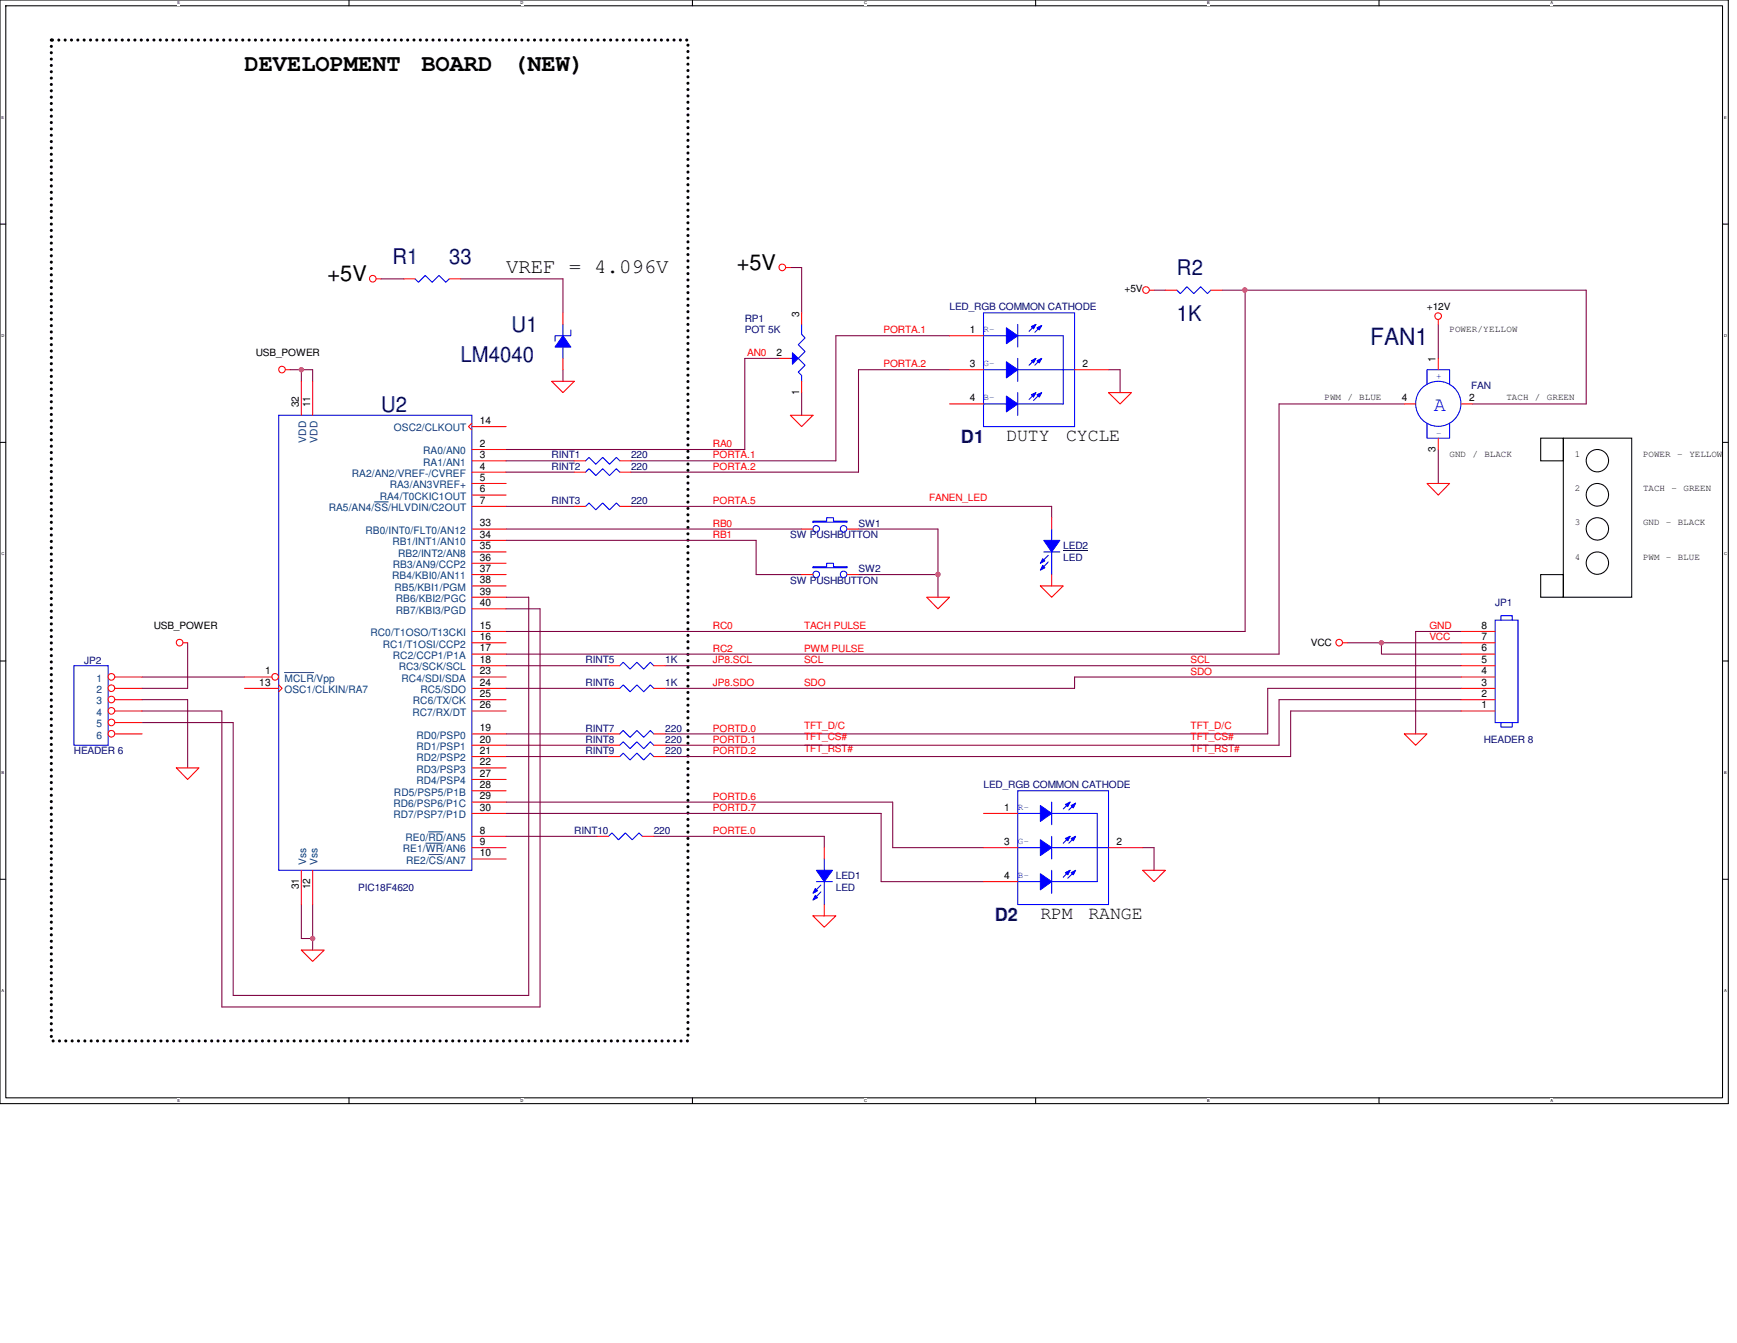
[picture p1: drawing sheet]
<svg xmlns="http://www.w3.org/2000/svg" width="279mm" height="216mm" viewBox="0 0 279 216" stroke-linecap="round" stroke-linejoin="round" font-family="sans-serif">
<path d="M0 0h278v177.4h-278zM.9 .9h276.2v175.6h-276.2z" fill="none" stroke="#000" stroke-width=".17"/>
<g fill="#fff">
<path d="M28.5 .1h.5v.7h-.5z"/>
<path d="M28.5 176.6h.5v.7h-.5z"/>
</g>
<path d="M56.1 0v.9M56.1 176.5v.9" fill="none" stroke="#000" stroke-width=".17"/>
<g fill="#fff">
<path d="M83.7 .1h.5v.7h-.5z"/>
<path d="M83.7 176.6h.5v.7h-.5z"/>
</g>
<path d="M111.4 0v.9M111.4 176.5v.9" fill="none" stroke="#000" stroke-width=".17"/>
<g fill="#fff">
<path d="M139 .1h.4v.7h-.4z"/>
<path d="M139 176.6h.4v.7h-.4z"/>
</g>
<path d="M166.6 0v.9M166.6 176.5v.9" fill="none" stroke="#000" stroke-width=".17"/>
<g fill="#fff">
<path d="M194.2 .1h.4v.7h-.4z"/>
<path d="M194.2 176.6h.4v.7h-.4z"/>
</g>
<path d="M221.8 0v.9M221.8 176.5v.9" fill="none" stroke="#000" stroke-width=".17"/>
<g fill="#fff">
<path d="M249.4 .1h.4v.7h-.4z"/>
<path d="M249.4 176.6h.4v.7h-.4z"/>
<path d="M.3 18.5h.4v.7h-.4z"/>
<path d="M277.3 18.5h.4v.7h-.4z"/>
<path d="M.3 53.6h.4v.7h-.4z"/>
<path d="M277.3 53.6h.5v.7h-.5z"/>
</g>
<path d="M0 36h.9M277.1 36h.9" fill="none" stroke="#000" stroke-width=".17"/>
<g fill="#fff">
<path d="M.3 88.6h.4v.8h-.4z"/>
<path d="M277.3 88.6h.5v.8h-.5z"/>
</g>
<path d="M0 71.1h.9M277.1 71.1h.9" fill="none" stroke="#000" stroke-width=".17"/>
<g fill="#fff">
<path d="M.3 123.8h.4v.7h-.4z"/>
<path d="M277.3 123.8h.4v.7h-.4z"/>
</g>
<path d="M0 106.3h.9M277.1 106.3h.9" fill="none" stroke="#000" stroke-width=".17"/>
<g fill="#fff">
<path d="M.3 158.9h.3v.7h-.3z"/>
<path d="M277.3 158.9h.4v.7h-.4z"/>
</g>
<g fill="none" stroke="#000" stroke-width=".17">
<path d="M247.8 70.4h3.7v3.7h-3.7zM251.5 70.4h11v25.6h-11zM247.8 92.4h3.7v3.6h-3.7zM0 141.4h.9M277.1 141.4h.9"/>
<circle cx="256.9" cy="79.5" r="1.81"/>
<circle cx="256.9" cy="74.1" r="1.8"/>
<circle cx="256.9" cy="90.5" r="1.8"/>
<circle cx="256.9" cy="85" r="1.8"/>
</g>
<path d="M8.3 6.4h102.4v160.9h-102.4z" fill="none" stroke="#000" stroke-width=".51" stroke-dasharray="0 1"/>
<path d="M185.6 46.7h1.9M231.4 52.2v5.4M81.4 72.3h38.4M225.9 64.9h-20.2v40.3h-124.3M231.4 72.3v5.4M236.9 64.9h18.2v-18.2h-54.8v54.8h-118.9M132.6 134.5v1.8" fill="none" stroke="#800040" stroke-width=".17"/>
<circle cx="200.2" cy="46.6" r=".35" fill="#f0f"/>
<circle cx="200.2" cy="46.6" r=".35" fill="none" stroke="#f0f" stroke-width=".17"/>
<path d="M46.7 59.4h3.6M196.6 46.7h3.7M48.5 150.9h1.8v1.8M50.3 145.4v5.5" fill="none" stroke="#800040" stroke-width=".17"/>
<circle cx="50.3" cy="150.9" r=".34" fill="#f0f"/>
<circle cx="50.3" cy="150.9" r=".34" fill="none" stroke="#f0f" stroke-width=".17"/>
<path d="M48.5 59.4v1.9M50.3 59.4v1.9M81.4 97.9h5.5v64h-51.2v-47.6h-12.8M81.4 96h3.6v64M22.9 108.8h16.4M22.9 112.5h7.3v10.9M22.9 116.2h14.6v43.8M30.2 103.3v7.4h-7.3" fill="none" stroke="#800040" stroke-width=".17"/>
<circle cx="48.5" cy="59.4" r=".34" fill="#f0f"/>
<circle cx="48.5" cy="59.4" r=".34" fill="none" stroke="#f0f" stroke-width=".17"/>
<path d="M107 118h96.9M207.6 114.3h27.4M216.7 103.3h5.5M222.2 103.3v1.9h12.8M222.2 103.3h12.8M227.7 101.5h7.3M48.5 145.4v5.5M37.5 160h47.5" fill="none" stroke="#800040" stroke-width=".17"/>
<circle cx="222.2" cy="103.3" r=".34" fill="#f0f"/>
<circle cx="222.2" cy="103.3" r=".34" fill="none" stroke="#f0f" stroke-width=".17"/>
<g fill="none" stroke="#800040" stroke-width=".17">
<path d="M61.3 44.8h3.6M74.1 44.8h16.5v5.5M90.6 59.4v1.9M125.3 57.6h-5.5v14.7M127.1 43h1.8v7.3M152.7 59.4h-14.6v16.5h-36.6M152.7 54h-18.2v20.1h-33M178.3 59.4h1.9v3.7M81.4 74.1h11M81.4 75.9h11M128.9 63.1v3.7M81.4 85h47.5"/>
<path d="M81.4 81.4h11M101.5 81.4h67.7M138.1 85h12.8v7.4h-12.8M81.4 118h16.5M81.4 119.8h16.5M81.4 107h16.5M81.4 110.7h16.5M107 107h128M207.6 114.3v7.3h-100.6M227.7 101.5v16.5M235 108.8h-62.2v1.9h-65.8M235 112.5h-29.3v7.3h-98.7"/>
<path d="M235 110.7h-31.1v7.3M81.4 128.9h62.2v7.4h14.6M81.4 130.8h60.3v10.9h16.5M81.4 121.6h16.5M81.4 134.5h14.6M105.2 134.5h27.4M183.8 136.3h1.8v3.6"/>
</g>
<circle cx="150.9" cy="92.3" r=".35" fill="#f0f"/>
<circle cx="150.9" cy="92.3" r=".35" fill="none" stroke="#f0f" stroke-width=".17"/>
<path d="M81.4 86.9h40.2v5.5h7.3M150.9 92.4v3.6M169.2 81.4v1.8" fill="none" stroke="#800040" stroke-width=".17"/>
<g fill="none" stroke="#f00" stroke-width=".17">
<path d="M45.9 59.4h.8M60.5 44.8h.8M126.4 43h.7M184.9 46.7h.7M231.4 51.4v.8M88.7 61.3h3.7l-1.8 1.8zM127.1 66.8h3.7l-1.9 1.8zM178.3 63.1h3.7l-1.8 1.8zM229.5 77.7h3.7l-1.8 1.9zM149.1 96h3.6l-1.8 1.9zM167.3 94.2h3.7l-1.8 1.8zM29.5 103.3h.7"/>
<path d="M216 103.3h.7M225.9 118h3.6l-1.8 1.8zM28.4 123.4h3.6l-1.8 1.9zM183.8 139.9h3.7l-1.9 1.8zM48.5 152.7h3.7l-1.9 1.9zM130.8 147.2h3.7l-1.9 1.9z"/>
<circle cx="45.4" cy="59.4" r=".54"/>
<circle cx="60" cy="44.8" r=".54"/>
<circle cx="125.8" cy="43" r=".54"/>
<circle cx="184.3" cy="46.6" r=".54"/>
<circle cx="231.3" cy="50.8" r=".54"/>
<circle cx="28.9" cy="103.3" r=".54"/>
<circle cx="215.4" cy="103.3" r=".54"/>
</g>
<path d="M127.5 56.7l.9 .9-.9 .9z" fill="#00f"/>
<g fill="none" stroke="#00f" stroke-width=".17">
<path d="M127.1 57.6h.4M127.5 56.7l.9 .9-.9 .9zM128.9 52.2v1.6l.6 .5-1.1 1.1 1.1 1.1-1.1 1.1 1.1 1.1-1.1 1.1 .5 .6v.9M130.8 91.1h2.2v-.5h1.1v.5h2.2v.2h-5.5zM99.7 110.7l.5-.6 1.1 1.1 1.1-1.1 1.1 1.1 1.1-1.1 .6 .6"/>
<circle cx="131.3" cy="92.3" r=".54"/>
<circle cx="135.7" cy="92.3" r=".54"/>
</g>
<path d="M125.3 57.6h1.8M128.9 50.3v1.9M128.9 61.3v1.8M128.9 92.4h1.9M136.3 92.4h1.8M97.9 110.7h1.8M105.2 110.7h1.8" fill="none" stroke="#f00" stroke-width=".17"/>
<path d="M167.3 129.5l1.9 1.3-1.9 1.2z" fill-rule="evenodd" fill="#00f"/>
<path d="M167.3 129.5l1.9 1.3-1.9 1.2z" fill="none" stroke="#00f" stroke-width=".17"/>
<path d="M171.4 129.3l.7-.4-.4 .8z" fill-rule="evenodd" fill="#00f"/>
<path d="M171.4 129.3l.7-.4-.4 .8zM172.1 128.9l-1.1 1.1" fill="none" stroke="#00f" stroke-width=".17"/>
<path d="M172.3 129.5l.7-.4-.4 .8z" fill-rule="evenodd" fill="#00f"/>
<path d="M163.7 130.8h12.8M169.2 128.9v3.7M172.1 139.9l-1.1 1.1M172.3 129.5l.7-.4-.4 .8z" fill="none" stroke="#00f" stroke-width=".17"/>
<path d="M167.3 135l1.9 1.3-1.9 1.2z" fill-rule="evenodd" fill="#00f"/>
<path d="M167.3 135l1.9 1.3-1.9 1.2z" fill="none" stroke="#00f" stroke-width=".17"/>
<path d="M167.3 140.5l1.9 1.2-1.9 1.3z" fill-rule="evenodd" fill="#00f"/>
<path d="M163.7 136.3h12.8M173 134.5l-1.1 1.1M163.7 141.7h12.8M167.3 140.5l1.9 1.2-1.9 1.3zM172.8 140.1l-1.1 1.1" fill="none" stroke="#00f" stroke-width=".17"/>
<path d="M171.4 134.8l.7-.3-.4 .7z" fill-rule="evenodd" fill="#00f"/>
<path d="M171.4 134.8l.7-.3-.4 .7z" fill="none" stroke="#00f" stroke-width=".17"/>
<path d="M172.3 134.8l.7-.3-.4 .7z" fill-rule="evenodd" fill="#00f"/>
<path d="M172.3 134.8l.7-.3-.4 .7z" fill="none" stroke="#00f" stroke-width=".17"/>
<path d="M171.4 140.3l.7-.4-.4 .7z" fill-rule="evenodd" fill="#00f"/>
<path d="M171.4 140.3l.7-.4-.4 .7z" fill="none" stroke="#00f" stroke-width=".17"/>
<path d="M172.3 140.3l.7-.4-.4 .7z" fill-rule="evenodd" fill="#00f"/>
<path d="M11.9 107h5.5v12.8h-5.5zM99.7 118l.5-.6 1.1 1.1 1.1-1.1 1.1 1.1 1.1-1.1 .6 .6M163.7 127.1h14.6v18.3h-14.6zM169.2 134.5v3.6M169.2 139.9v3.7M172.1 134.5l-1.1 1.1M173 129.1l-1.1 1.1M176.5 130.8v10.9M176.5 136.3h1.8M172.3 140.3l.7-.4-.4 .7z" fill="none" stroke="#00f" stroke-width=".17"/>
<path d="M97.9 118h1.8M105.2 118h1.8M158.2 130.8h5.5M158.2 136.3h5.5M178.3 136.3h5.5M158.2 141.7h5.5" fill="none" stroke="#f00" stroke-width=".17"/>
<circle cx="17.9" cy="108.8" r=".54" fill="#fff"/>
<g fill="none" stroke="#f00" stroke-width=".17">
<path d="M18.5 108.8h4.4"/>
<circle cx="17.9" cy="108.8" r=".54"/>
</g>
<circle cx="17.9" cy="110.6" r=".54" fill="#fff"/>
<g fill="none" stroke="#f00" stroke-width=".17">
<path d="M18.5 110.7h4.4"/>
<circle cx="17.9" cy="110.6" r=".54"/>
</g>
<circle cx="17.9" cy="112.5" r=".54" fill="#fff"/>
<g fill="none" stroke="#f00" stroke-width=".17">
<path d="M18.5 112.5h4.4"/>
<circle cx="17.9" cy="112.5" r=".54"/>
</g>
<circle cx="17.9" cy="114.3" r=".54" fill="#fff"/>
<g fill="none" stroke="#f00" stroke-width=".17">
<path d="M18.5 114.3h4.4"/>
<circle cx="17.9" cy="114.3" r=".54"/>
</g>
<circle cx="17.9" cy="116.1" r=".54" fill="#fff"/>
<g fill="none" stroke="#f00" stroke-width=".17">
<path d="M18.5 116.2h4.4"/>
<circle cx="17.9" cy="116.1" r=".54"/>
</g>
<circle cx="17.9" cy="118" r=".54" fill="#fff"/>
<g fill="none" stroke="#f00" stroke-width=".17">
<path d="M18.5 118h4.4"/>
<circle cx="17.9" cy="118" r=".54"/>
</g>
<path d="M167.9 88.7h2.6M169.2 85v1.9M169.2 88.7v3.7" fill="none" stroke="#00f" stroke-width=".17"/>
<path d="M167.9 86.9h2.6l-1.3 1.8z" fill-rule="evenodd" fill="#00f"/>
<path d="M167.9 86.9h2.6l-1.3 1.8z" fill="none" stroke="#00f" stroke-width=".17"/>
<path d="M167.7 90.9l.4 .4-.8 .4z" fill-rule="evenodd" fill="#00f"/>
<path d="M167.7 90.9l.4 .4-.8 .4z" fill="none" stroke="#00f" stroke-width=".17"/>
<path d="M167.7 89.8l.4 .4-.8 .4z" fill-rule="evenodd" fill="#00f"/>
<path d="M66.8 44.8l.5 .6 1.1-1.1 1.1 1.1 1.1-1.1 1.1 1.1 .6-.6M167.7 89.8l.4 .4-.8 .4zM168.6 89.3l-1 1M168.6 90.3l-1 1.1M132.6 138.1v1.8M131.3 141.7h2.6M132.6 141.7v3.7" fill="none" stroke="#00f" stroke-width=".17"/>
<path d="M171 88.5h4" fill="none" stroke="#000080" stroke-width=".16"/>
<path d="M64.9 44.8h1.9M72.3 44.8h1.8M169.2 83.2v1.8M169.2 92.4v1.8" fill="none" stroke="#f00" stroke-width=".17"/>
<path d="M131.3 139.9h2.6l-1.3 1.8z" fill-rule="evenodd" fill="#00f"/>
<path d="M131.3 139.9h2.6l-1.3 1.8z" fill="none" stroke="#00f" stroke-width=".17"/>
<path d="M131.1 143.9l.4 .4-.7 .4z" fill-rule="evenodd" fill="#00f"/>
<path d="M131.1 143.9l.4 .4-.7 .4z" fill="none" stroke="#00f" stroke-width=".17"/>
<path d="M131.1 142.8l.4 .4-.7 .4z" fill-rule="evenodd" fill="#00f"/>
<path d="M189.3 46.7l.6 .5 1-1.1 1.1 1.1 1.1-1.1 1.1 1.1 .6-.5M94.2 75.9l.5-.5 1.1 1.1 1.1-1.1 1.1 1.1 1.1-1.1 .6 .5M94.2 81.4l.5-.5 1.1 1.1 1.1-1.1 1.1 1.1 1.1-1.1 .6 .5M240.5 99.7h3.7v16.5h-3.7zM241.4 99.7v-.7h1.8v.7M99.7 107l.5-.5 1.1 1.1 1.1-1.1 1.1 1.1 1.1-1.1 .6 .5M241.4 116.2v.7h1.8v-.7M131.1 142.8l.4 .4-.7 .4zM132 142.3l-1 1.1M132 143.4l-1 1.1" fill="none" stroke="#00f" stroke-width=".17"/>
<g fill="none" stroke="#f00" stroke-width=".17">
<path d="M187.5 46.7h1.8M194.8 46.7h1.8M92.4 75.9h1.8M99.7 75.9h1.8M92.4 81.4h1.8M99.7 81.4h1.8M97.9 107h1.8M105.2 107h1.8M235 114.3h5.5M235 112.5h5.5M235 110.7h5.5M235 108.8h5.5"/>
<path d="M235 107h5.5M235 105.2h5.5M235 103.3h5.5M235 101.5h5.5M132.6 136.3v1.8M132.6 145.4v1.8"/>
</g>
<path d="M161.9 52.7l1.8 1.3-1.8 1.2z" fill-rule="evenodd" fill="#00f"/>
<path d="M161.9 52.7l1.8 1.3-1.8 1.2z" fill="none" stroke="#00f" stroke-width=".17"/>
<path d="M165.9 52.5l.7-.3-.4 .7z" fill-rule="evenodd" fill="#00f"/>
<path d="M165.9 52.5l.7-.3-.4 .7zM166.6 52.2l-1.1 1.1" fill="none" stroke="#00f" stroke-width=".17"/>
<path d="M166.8 52.7l.8-.4-.4 .7z" fill-rule="evenodd" fill="#00f"/>
<path d="M158.2 54h12.8M163.7 52.2v3.6M166.8 52.7l.8-.4-.4 .7zM166.6 63.1l-1.1 1.1" fill="none" stroke="#00f" stroke-width=".17"/>
<path d="M161.9 58.2l1.8 1.2-1.8 1.3z" fill-rule="evenodd" fill="#00f"/>
<path d="M161.9 58.2l1.8 1.2-1.8 1.3z" fill="none" stroke="#00f" stroke-width=".17"/>
<path d="M161.9 63.7l1.8 1.2-1.8 1.3z" fill-rule="evenodd" fill="#00f"/>
<path d="M158.2 59.4h12.8M167.6 57.6l-1.1 1.1M158.2 64.9h12.8M161.9 63.7l1.8 1.2-1.8 1.3zM167.3 63.3l-1.1 1.1" fill="none" stroke="#00f" stroke-width=".17"/>
<path d="M165.9 58l.7-.4-.4 .7z" fill-rule="evenodd" fill="#00f"/>
<path d="M165.9 58l.7-.4-.4 .7z" fill="none" stroke="#00f" stroke-width=".17"/>
<path d="M166.8 58l.8-.4-.4 .7z" fill-rule="evenodd" fill="#00f"/>
<path d="M166.8 58l.8-.4-.4 .7z" fill="none" stroke="#00f" stroke-width=".17"/>
<path d="M165.9 63.5l.7-.4-.4 .7z" fill-rule="evenodd" fill="#00f"/>
<path d="M165.9 63.5l.7-.4-.4 .7z" fill="none" stroke="#00f" stroke-width=".17"/>
<path d="M166.8 63.5l.8-.4-.4 .7z" fill-rule="evenodd" fill="#00f"/>
<path d="M158.2 50.3h14.6v18.3h-14.6zM163.7 57.6v3.7M166.6 57.6l-1.1 1.1M167.6 52.3l-1.1 1.1M171 54v10.9M171 59.4h1.8M44.8 66.8h31.1v73.1h-31.1zM163.7 63.1v3.7M166.8 63.5l.8-.4-.4 .7zM99.7 121.6l.5-.5 1.1 1.1 1.1-1.1 1.1 1.1 1.1-1.1 .6 .5" fill="none" stroke="#00f" stroke-width=".17"/>
<path d="M152.7 54h5.5M152.7 59.4h5.5M172.8 59.4h5.5M152.7 64.9h5.5M97.9 121.6h1.8M105.2 121.6h1.8" fill="none" stroke="#f00" stroke-width=".17"/>
<circle cx="44.3" cy="108.8" r=".54" fill="#fff"/>
<g fill="none" stroke="#f00" stroke-width=".17">
<path d="M48.5 61.3v5.5M50.3 61.3v5.5M75.9 72.3h5.5M75.9 74.1h5.5M75.9 75.9h5.5M75.9 77.7h5.5M75.9 79.6h5.5M75.9 68l-.5 .6 .5 .5M75.9 68.6h5.5M75.9 81.4h5.5M75.9 85h5.5M75.9 86.9h5.5"/>
<path d="M75.9 88.7h5.5M75.9 90.6h5.5M75.9 92.4h5.5M75.9 94.2h5.5M75.9 96h5.5M75.9 97.9h5.5M39.3 110.7h5.5M39.3 108.8h4.4M44.8 110.1l.6 .6-.6 .5M75.9 118h5.5M75.9 119.8h5.5M75.9 114.3h5.5"/>
<path d="M75.9 112.5h5.5M75.9 110.7h5.5M75.9 108.8h5.5M75.9 107h5.5M75.9 105.2h5.5M75.9 103.3h5.5M75.9 101.5h5.5M48.5 139.9v5.5M50.3 139.9v5.5M75.9 134.5h5.5M75.9 136.3h5.5M75.9 138.1h5.5"/>
<path d="M75.9 121.6h5.5M75.9 123.4h5.5M75.9 125.3h5.5M75.9 127.1h5.5M75.9 128.9h5.5M75.9 130.8h5.5"/>
<circle cx="44.3" cy="108.8" r=".54"/>
</g>
<path d="M60.2 80.7h2.2M45.8 108.1h4.7M68.5 135.6h2.8M68.9 133.7h2.4M69 137.4h2.3" fill="none" stroke="#004080" stroke-width=".16"/>
<path d="M90.6 55.8v1.8M90.6 52.2v1.8M91.8 53v1h-2.5v.9" fill="none" stroke="#00f" stroke-width=".17"/>
<path d="M90.6 54l1.2 1.8h-2.5z" fill-rule="evenodd" fill="#00f"/>
<g fill="none" stroke="#00f" stroke-width=".17">
<path d="M90.6 54l1.2 1.8h-2.5zM94.2 74.1l.5-.6 1.1 1.1 1.1-1.1 1.1 1.1 1.1-1.1 .6 .6M229.5 68v2.4h3.7v-2.4M229.5 61.8v-2.4h3.7v2.4M130.8 83.8h2.2v-.6h1.1v.6h2.2v.1h-5.5zM99.7 119.8l.5-.5 1.1 1.1 1.1-1.1 1.1 1.1 1.1-1.1 .6 .5M97.9 134.5l.5-.6 1.1 1.1 1.1-1.1 1.1 1.1 1.1-1.1 .5 .6"/>
<circle cx="231.4" cy="64.9" r="3.6"/>
<circle cx="131.3" cy="85" r=".54"/>
<circle cx="135.7" cy="85" r=".54"/>
</g>
<g fill="none" stroke="#f00" stroke-width=".17">
<path d="M90.6 57.6v1.8M90.6 50.3v1.9M231.4 57.6v1.8M92.4 74.1h1.8M99.7 74.1h1.8M225.9 64.9h1.8M231.4 70.4v1.9M235 64.9h1.9M128.9 85h1.9M136.3 85h1.8M97.9 119.8h1.8M105.2 119.8h1.8"/>
<path d="M96 134.5h1.9M103.3 134.5h1.9"/>
</g>
<circle cx="200.2" cy="46.6" r=".35" fill="#f0f"/>
<circle cx="200.2" cy="46.6" r=".35" fill="none" stroke="#f0f" stroke-width=".17"/>
<circle cx="50.3" cy="150.9" r=".34" fill="#f0f"/>
<circle cx="50.3" cy="150.9" r=".34" fill="none" stroke="#f0f" stroke-width=".17"/>
<circle cx="48.5" cy="59.4" r=".34" fill="#f0f"/>
<circle cx="48.5" cy="59.4" r=".34" fill="none" stroke="#f0f" stroke-width=".17"/>
<circle cx="222.2" cy="103.3" r=".34" fill="#f0f"/>
<circle cx="222.2" cy="103.3" r=".34" fill="none" stroke="#f0f" stroke-width=".17"/>
<circle cx="150.9" cy="92.3" r=".35" fill="#f0f"/>
<circle cx="150.9" cy="92.3" r=".35" fill="none" stroke="#f0f" stroke-width=".17"/>
<g font-size="3.8">
<text x="39.3" y="11.5">DEVELOPMENT</text>
<text x="67.8" y="11.5">BOARD</text>
<text x="82.6" y="11.5">(NEW)</text>
</g>
<text font-size="3.8" fill="#000080" x="220.4" y="55.5">FAN1</text>
<g font-size="3.5">
<text x="52.7" y="45.2">+5V</text>
<text x="118.5" y="43.3">+5V</text>
</g>
<g font-size="3.5" fill="#000080">
<text x="63.1" y="42.4">R1</text>
<text x="72.3" y="42.4">33</text>
<text x="189.3" y="44.2">R2</text>
<text x="82.3" y="53.4">U1</text>
<text x="189.3" y="51.6">1K</text>
<text x="74.1" y="58.2">LM4040</text>
<text x="61.3" y="66.2">U2</text>
</g>
<text font-size="3.3" x="81.4" y="43.8">VREF = 4.096V</text>
<text font-size="3.3" fill="#00f" x="230.6" y="66">A</text>
<g font-size="2.9" fill="#000080">
<text x="154.6" y="71.3">D1</text>
<text x="160" y="148.1">D2</text>
</g>
<g font-size="2.9">
<text x="161.9" y="70.9">DUTY</text>
<text x="171.5" y="70.9">CYCLE</text>
<text x="167.3" y="147.7">RPM</text>
<text x="175.1" y="147.7">RANGE</text>
</g>
<g font-size="1.7">
<text x="128.5" y="50.9" transform="rotate(-90 128.5 50.9)">3</text>
<text x="156" y="53.6">1</text>
<text x="124.9" y="57.2">2</text>
<text x="156" y="59">3</text>
<text x="174.1" y="59">2</text>
<text x="230.9" y="58.2" transform="rotate(-90 230.9 58.2)">1</text>
<text x="48" y="65.5" transform="rotate(-90 48 65.5)">32</text>
<text x="49.9" y="65.5" transform="rotate(-90 49.9 65.5)">11</text>
<text x="128.5" y="63.5" transform="rotate(-90 128.5 63.5)">1</text>
<text x="156" y="64.5">4</text>
<text x="225.5" y="64.5">4</text>
<text x="236.3" y="64.5">2</text>
<text x="77.2" y="71.8">2</text>
<text x="77.2" y="68.2">14</text>
<text x="77.2" y="73.7">3</text>
<text x="77.2" y="77.3">5</text>
<text x="77.2" y="75.5">4</text>
<text x="230.9" y="72.6" transform="rotate(-90 230.9 72.6)">3</text>
<text x="77.2" y="81">7</text>
<text x="77.2" y="79.2">6</text>
<text x="77.2" y="88.3">35</text>
<text x="77.2" y="86.4">34</text>
<text x="77.2" y="84.6">33</text>
<text x="77.2" y="91.9">37</text>
<text x="77.2" y="95.6">39</text>
<text x="77.2" y="90.1">36</text>
<text x="77.2" y="93.8">38</text>
<text x="77.2" y="97.5">40</text>
<text x="77.2" y="101.1">15</text>
<text x="238.3" y="101.1">8</text>
<text x="77.2" y="106.6">18</text>
<text x="77.2" y="104.7">17</text>
<text x="77.2" y="102.9">16</text>
<text x="238.3" y="106.6">5</text>
<text x="238.3" y="104.7">6</text>
<text x="238.3" y="102.9">7</text>
<text x="41.7" y="110.2">13</text>
<text x="42.6" y="108.4">1</text>
<text x="77.2" y="113.9">26</text>
<text x="77.2" y="112.1">25</text>
<text x="77.2" y="110.2">24</text>
<text x="77.2" y="108.4">23</text>
<text x="238.3" y="113.9">1</text>
<text x="238.3" y="112.1">2</text>
<text x="238.3" y="110.2">3</text>
<text x="238.3" y="108.4">4</text>
<text x="77.2" y="117.6">19</text>
<text x="77.2" y="119.4">20</text>
<text x="77.2" y="121.2">21</text>
<text x="77.2" y="123">22</text>
<text x="77.2" y="124.9">27</text>
<text x="77.2" y="128.5">29</text>
<text x="77.2" y="130.3">30</text>
<text x="77.2" y="126.7">28</text>
<text x="161.5" y="130.3">1</text>
<text x="77.2" y="134">8</text>
<text x="77.2" y="135.8">9</text>
<text x="77.2" y="137.7">10</text>
<text x="161.5" y="135.8">3</text>
<text x="179.6" y="135.8">2</text>
<text x="48" y="143" transform="rotate(-90 48 143)">31</text>
<text x="49.9" y="143" transform="rotate(-90 49.9 143)">12</text>
<text x="161.5" y="141.3">4</text>
</g>
<g font-size="1.7" fill="#004080">
<text x="49.2" y="71.2" transform="rotate(-90 49.2 71.2)">VDD</text>
<text x="51.1" y="71.2" transform="rotate(-90 51.1 71.2)">VDD</text>
<text x="63.4" y="69.3">OSC2/CLKOUT</text>
<text x="56.6" y="76.7">RA2/AN2/VREF-/CVREF</text>
<text x="68.1" y="73">RA0/AN0</text>
<text x="68.1" y="74.8">RA1/AN1</text>
<text x="52.9" y="82.2">RA5/AN4/SS/HLVDIN/C2OUT</text>
<text x="61.1" y="80.3">RA4/T0CKIC1OUT</text>
<text x="62.7" y="78.5">RA3/AN3VREF+</text>
<text x="58.8" y="85.8">RB0/INT0/FLT0/AN12</text>
<text x="63.1" y="87.6">RB1/INT1/AN10</text>
<text x="64.1" y="89.5">RB2/INT2/AN8</text>
<text x="63.1" y="93.1">RB4/KBI0/AN11</text>
<text x="63.2" y="91.3">RB3/AN9/CCP2</text>
<text x="63.5" y="95">RB5/KBI1/PGM</text>
<text x="63.7" y="96.8">RB6/KBI2/PGC</text>
<text x="63.7" y="98.6">RB7/KBI3/PGD</text>
<text x="59.6" y="102.3">RC0/T1OSO/T13CKI</text>
<text x="61.6" y="104.1">RC1/T1OSI/CCP2</text>
<text x="63.2" y="105.9">RC2/CCP1/P1A</text>
<text x="64.1" y="107.8">RC3/SCK/SCL</text>
<text x="15.5" y="109.6">1</text>
<text x="15.5" y="111.4">2</text>
<text x="15.5" y="113.2">3</text>
<text x="45.8" y="109.6">MCLR/Vpp</text>
<text x="45.8" y="111.4">OSC1/CLKIN/RA7</text>
<text x="64.6" y="109.6">RC4/SDI/SDA</text>
<text x="66.4" y="113.2">RC6/TX/CK</text>
<text x="67.6" y="111.4">RC5/SDO</text>
<text x="15.5" y="115.1">4</text>
<text x="15.5" y="116.9">5</text>
<text x="15.5" y="118.7">6</text>
<text x="66.3" y="115.1">RC7/RX/DT</text>
<text x="67" y="118.7">RD0/PSP0</text>
<text x="67" y="120.6">RD1/PSP1</text>
<text x="67" y="122.4">RD2/PSP2</text>
<text x="67" y="124.2">RD3/PSP3</text>
<text x="63.3" y="129.7">RD6/PSP6/P1C</text>
<text x="63.3" y="131.5">RD7/PSP7/P1D</text>
<text x="63.4" y="127.9">RD5/PSP5/P1B</text>
<text x="67" y="126.1">RD4/PSP4</text>
<text x="64.8" y="137">RE1/WR/AN6</text>
<text x="65.2" y="135.2">RE0/RD/AN5</text>
<text x="49.2" y="139" transform="rotate(-90 49.2 139)">Vss</text>
<text x="51.1" y="139" transform="rotate(-90 51.1 139)">Vss</text>
<text x="65.3" y="138.9">RE2/CS/AN7</text>
</g>
<g font-size="1.6">
<text x="180.9" y="47">+5V</text>
<text x="229.5" y="49.9">+12V</text>
<text x="41.1" y="57.2">USB_POWER</text>
<text x="24.7" y="101.1">USB_POWER</text>
<text x="210.9" y="103.9">VCC</text>
</g>
<g font-size="1.6" fill="#000080">
<text x="119.8" y="51.7">RP1</text>
<text x="119.8" y="53.6">POT 5K</text>
<text x="152.7" y="49.9">LED_RGB COMMON CATHODE</text>
<text x="236.6" y="62.5">FAN</text>
<text x="88.7" y="75.5">RINT2</text>
<text x="88.7" y="73.7">RINT1</text>
<text x="101.5" y="75.5">220</text>
<text x="101.5" y="73.7">220</text>
<text x="88.7" y="81">RINT3</text>
<text x="101.5" y="81">220</text>
<text x="127.1" y="86.5">SW PUSHBUTTON</text>
<text x="138.1" y="84.7">SW1</text>
<text x="171" y="88.3">LED2</text>
<text x="127.1" y="93.8">SW PUSHBUTTON</text>
<text x="138.1" y="92">SW2</text>
<text x="171" y="90.2">LED</text>
<text x="240.5" y="97.5">JP1</text>
<text x="13.5" y="106.8">JP2</text>
<text x="94.2" y="106.6">RINT5</text>
<text x="107" y="106.6">1K</text>
<text x="94.2" y="110.3">RINT6</text>
<text x="107" y="110.3">1K</text>
<text x="94.2" y="117.6">RINT7</text>
<text x="94.2" y="119.4">RINT8</text>
<text x="107" y="117.6">220</text>
<text x="107" y="119.4">220</text>
<text x="238.7" y="119.4">HEADER 8</text>
<text x="11.9" y="121.2">HEADER 6</text>
<text x="94.2" y="121.2">RINT9</text>
<text x="107" y="121.2">220</text>
<text x="158.2" y="126.7">LED_RGB COMMON CATHODE</text>
<text x="92.4" y="134">RINT10</text>
<text x="105.2" y="134">220</text>
<text x="57.6" y="143.2">PIC18F4620</text>
<text x="134.5" y="141.4">LED1</text>
<text x="134.5" y="143.2">LED</text>
</g>
<g font-size="1.6" fill="#f00">
<text x="142.1" y="53.6">PORTA.1</text>
<text x="120.2" y="57.2">AN0</text>
<text x="142.1" y="59.1">PORTA.2</text>
<text x="114.7" y="71.9">RA0</text>
<text x="114.7" y="73.7">PORTA.1</text>
<text x="114.7" y="75.5">PORTA.2</text>
<text x="114.7" y="81">PORTA.5</text>
<text x="149.4" y="80.6">FANEN_LED</text>
<text x="114.7" y="84.7">RB0</text>
<text x="114.7" y="86.5">RB1</text>
<text x="114.7" y="101.1">RC0</text>
<text x="129.3" y="101.1">TACH PULSE</text>
<text x="229.9" y="101.1">GND</text>
<text x="114.7" y="104.8">RC2</text>
<text x="114.7" y="106.6">JP8.SCL</text>
<text x="129.3" y="104.8">PWM PULSE</text>
<text x="129.3" y="106.6">SCL</text>
<text x="191.5" y="106.6">SCL</text>
<text x="229.9" y="103">VCC</text>
<text x="114.7" y="110.3">JP8.SDO</text>
<text x="129.3" y="110.3">SDO</text>
<text x="191.5" y="108.5">SDO</text>
<text x="114.7" y="117.6">PORTD.0</text>
<text x="114.7" y="119.4">PORTD.1</text>
<text x="129.3" y="117.2">TFT_D/C</text>
<text x="129.3" y="119">TFT_CS#</text>
<text x="191.5" y="117.2">TFT_D/C</text>
<text x="191.5" y="119">TFT_CS#</text>
<text x="114.7" y="121.2">PORTD.2</text>
<text x="129.3" y="120.8">TFT_RST#</text>
<text x="191.5" y="120.8">TFT_RST#</text>
<text x="114.7" y="130.4">PORTD.7</text>
<text x="114.7" y="128.6">PORTD.6</text>
<text x="114.7" y="134.1">PORTE.0</text>
</g>
<g font-size="1.5" fill="#00f">
<text x="158.2" y="53.4">R-</text>
<text x="158.2" y="58.8">G-</text>
<text x="158.2" y="64.3">B-</text>
<text x="231" y="60.9">+</text>
<text x="231" y="70">-</text>
<text x="163.7" y="130.2">R-</text>
<text x="163.7" y="135.7">G-</text>
<text x="163.7" y="141.1">B-</text>
</g>
<g font-size="1.5">
<text x="233.2" y="53.4">POWER/YELLOW</text>
<text x="213.1" y="64.3">PWM / BLUE</text>
<text x="242.3" y="64.3">TACH /</text>
<text x="248.8" y="64.3">GREEN</text>
<text x="233.2" y="73.5">GND / BLACK</text>
<text x="253.3" y="73.5">1</text>
<text x="264.3" y="73.5">POWER</text>
<text x="269.8" y="73.5">-</text>
<text x="271.7" y="73.5">YELLOW</text>
<text x="253.3" y="79">2</text>
<text x="264.3" y="79">TACH -</text>
<text x="270.8" y="79">GREEN</text>
<text x="253.3" y="84.5">3</text>
<text x="253.3" y="90">4</text>
<text x="264.3" y="90">PWM - BLUE</text>
<text x="264.3" y="84.5">GND - BLACK</text>
</g>
<g font-size=".6">
<text x="28.5" y=".7">E</text>
<text x="83.7" y=".7">D</text>
<text x="139" y=".7">C</text>
<text x="194.2" y=".7">B</text>
<text x="249.4" y=".7">A</text>
<text x=".3" y="19">E</text>
<text x="277.3" y="19">E</text>
<text x=".3" y="54.1">D</text>
<text x="277.3" y="54.1">D</text>
<text x=".3" y="89.2">C</text>
<text x="277.3" y="89.2">C</text>
<text x=".3" y="124.4">B</text>
<text x="277.3" y="124.4">B</text>
<text x=".3" y="159.5">A</text>
<text x="277.3" y="159.5">A</text>
<text x="28.5" y="177.2">E</text>
<text x="83.7" y="177.2">D</text>
<text x="139" y="177.2">C</text>
<text x="194.2" y="177.2">B</text>
<text x="249.4" y="177.2">A</text>
</g>
</svg>
